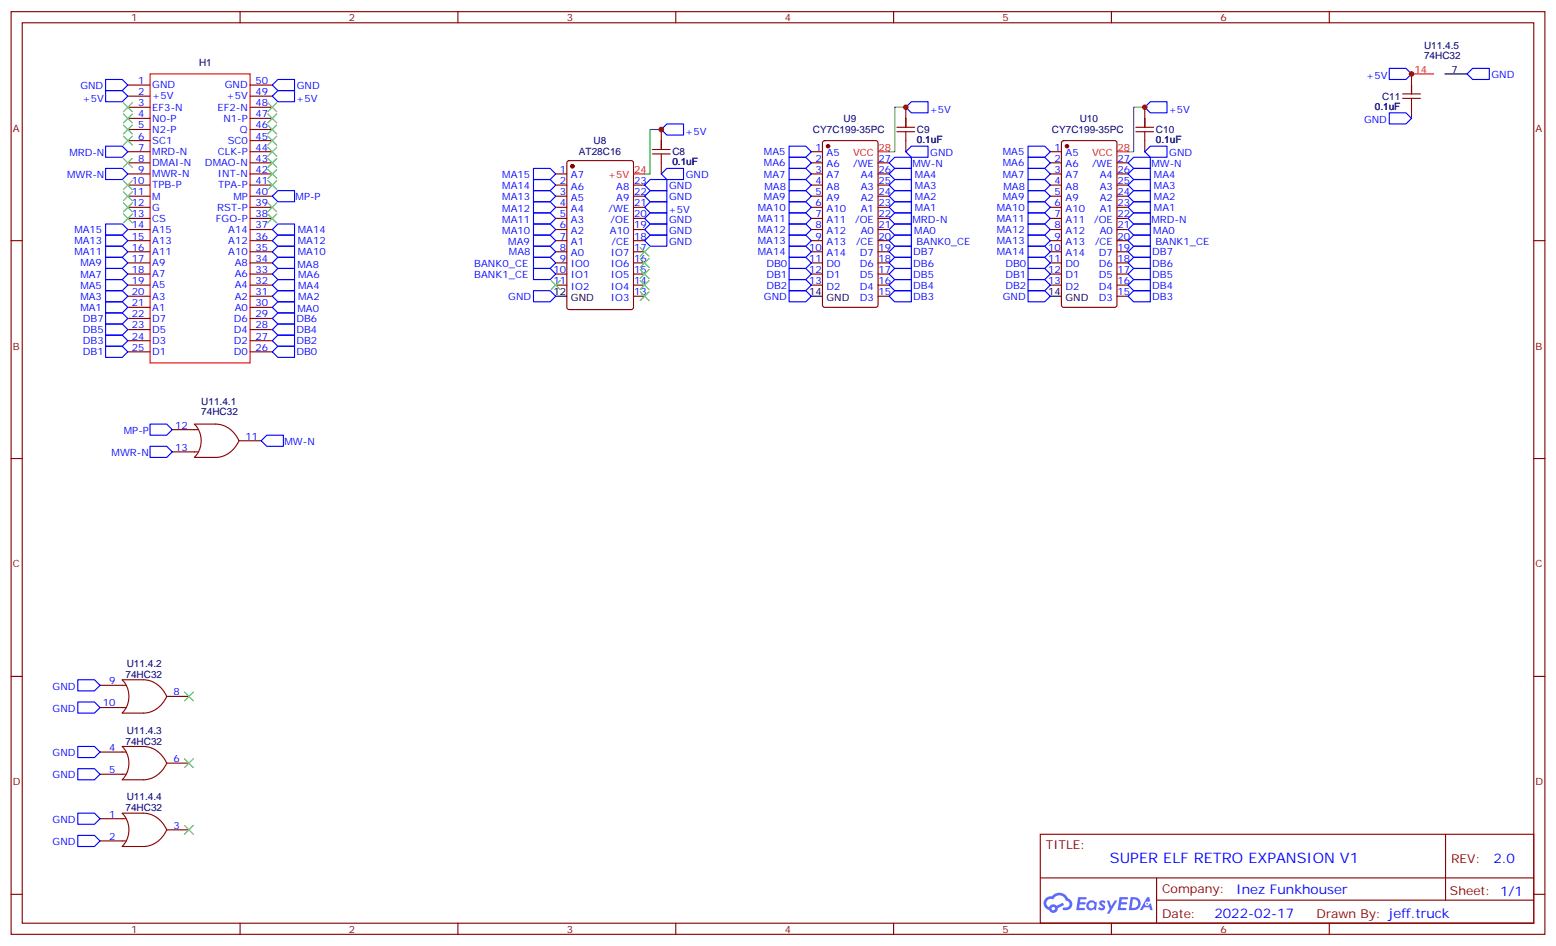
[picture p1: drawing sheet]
<svg xmlns="http://www.w3.org/2000/svg" width="494mm" height="300mm" viewBox="0 0 494 300" stroke-linecap="round" stroke-linejoin="round" font-family="sans-serif">
<g fill="none" stroke="#870000" stroke-width=".35">
<path d="M3.5 3.7h486.9v292.8h-486.9zM7.1 7.2h479.7v285.8h-479.7zM76.2 3.7v3.5M145.3 3.7v3.5M214.5 3.7v3.5M283.6 3.7v3.5M352.8 3.7v3.5M421.9 3.7v3.5M3.5 76.4h3.6M486.8 76.4h3.6M3.5 145.5h3.6M486.8 145.5h3.6"/>
<path d="M3.5 214.7h3.6M486.8 214.7h3.6M330.2 264.8h156.6v28.2h-156.6zM330.2 278.6h156.5M367.1 278.6v14.1M458.8 264.8v20.9M3.5 283.8h3.6M76.2 293v3.5M145.3 293v3.5M214.5 293v3.5M283.6 293v3.5M352.8 293v3.5"/>
<path d="M367.1 285.7h119.6M421.9 293v3.5M486.8 283.8h3.6"/>
</g>
<g fill="#5487ff">
<path d="M349.2 285.9a1.22 1.22 0 0 1 1.7 .3l-.4 .6a.47 .47 0 0 0-.3-.4 .47 .47 0 0 0-.5 .2l.1 .2a1.14 1.14 0 0 1 .8 1.7 1.14 1.14 0 0 1-1.9 0l-.2-.2 .5-.5 .7 .4a.29 .29 0 0 0 .3-.2 .29 .29 0 0 0-.2-.4 1.04 1.04 0 0 1-.6-1.7z"/>
<path d="M342.2 284.7h2.3l.4 .2-.2 .5h-1.8l-.1 .9h1.5l.3 .4-.3 .3h-1.6l-.2 1.1 1.7 .1 .2 .3-.2 .3h-2.6z"/>
<path d="M355.3 284.7l2.7 .2-.1 .5h-1.8l-.2 .9h1.6l.3 .3-.4 .4h-1.6l-.1 1.1 1.7 .1 .2 .3-.2 .3h-2.7z"/>
<path d="M364.1 284.7h.7l.3 1.2-.6 .4a.69 .69 0 0 0-1 .2 .69 .69 0 0 0 .4 1 .69 .69 0 0 0 .9-.6l.5-.3 .6 2.2h-.8l-.3-.8h-1.7l-.5 .8h-.8z"/>
<path d="M351.3 285.8h.8l.6 1.8 1.1-1.8h.9l-2.6 4.2h-.8l.9-1.6z"/>
<path d="M358.9 284.7l-.6 4.1h1.3a2.11 2.11 0 0 0 2.5-2.1 2.11 2.11 0 0 0-2.5-2zM359.6 285.4a1.43 1.43 0 0 1 1.6 1.6 1.43 1.43 0 0 1-2 1.1z"/>
<path d="M345.2 286.3a1.54 1.54 0 0 0-.1 2.2 1.54 1.54 0 0 0 2.1 .1l.7 .2 .3-2.3-.6-.2a1.49 1.49 0 0 0-2.4 0zM345.4 287.3a.95 .95 0 0 1 1.9 0 .95 .95 0 0 1-1.9 0z"/>
<path d="M331.9 285.1a2.18 2.18 0 0 0 1.1 3.7 1.44 1.44 0 0 0 1.6 .9 1.44 1.44 0 0 0 1.2-1.5l2-1-.5-.7-1.9 .9a1.47 1.47 0 0 0-2.4 .5 1.39 1.39 0 0 1-.7-2 1.39 1.39 0 0 1 2-.4 2.12 2.12 0 0 1 2.2-1.3 2.12 2.12 0 0 1 1.9 1.7 1.14 1.14 0 0 1 1 1.4 1.14 1.14 0 0 1-1.6 .7 .43 .43 0 0 0-.5 .4 .43 .43 0 0 0 .4 .4 1.98 1.98 0 0 0 2.5-1.2 1.98 1.98 0 0 0-1.2-2.5 3.1 3.1 0 0 0-5.3-.7l-.9 .1zM333.8 288.4a.55 .55 0 0 1 1.1 0 .55 .55 0 0 1-1.1 0z"/>
<circle cx="364.1" cy="286.8" r=".26"/>
</g>
<path d="M47.6 23.5h31.8v91.7h-31.8zM448 23.5h7.1M201.1 55.2h3.5M278.7 48.2h3.5M354.5 48.2h3.6" fill="none" stroke="#f00" stroke-width=".35"/>
<g fill="none" stroke="#870000" stroke-width=".35">
<path d="M40.6 27h7M40.6 30.5h7M40.6 34h7M40.6 37.6h7M79.4 27h7M79.4 30.5h7M79.4 34h7M79.4 37.6h7M287.5 34v3.6M363.4 34v3.6M448 23.5v3.5M448 34v3.6"/>
<path d="M40.6 41.1h7M40.6 44.6h7M40.6 48.2h7M40.6 51.7h7M40.6 55.2h7M40.6 58.7h7M79.4 41.1h7M79.4 44.6h7M79.4 48.2h7M79.4 51.7h7M79.4 55.2h7M79.4 58.7h7"/>
<path d="M176.4 55.2h3.5M176.4 58.7h3.5M180.2 51.2l.4-.2h19.8l.6 .4 .1 46.1-.5 .7h-20l-.6-.4-.1-46.1zM201.1 58.7h3.5M209.9 41.1v3.5M209.9 51.7v3.5M257.5 48.2h3.6M257.5 51.7h3.6M257.5 55.2h3.6M257.5 58.7h3.6M261.3 44.8l.5-.2h16.2l.6 .5 .1 51.7-.5 .7h-16.4l-.7-.4v-51.8zM278.7 51.7h3.5"/>
<path d="M278.7 55.2h3.5M278.7 58.7h3.5M287.5 44.6v3.6M333.4 48.2h3.5M333.4 51.7h3.5M333.4 55.2h3.5M333.4 58.7h3.5M337.1 44.8l.5-.2h16.2l.7 .5v51.7l-.4 .7h-16.5l-.6-.4-.1-51.8zM354.5 51.7h3.6M354.5 55.2h3.6M354.5 58.7h3.6M363.4 44.6v3.6"/>
<path d="M40.6 62.3h7M40.6 65.8h7M40.6 69.3h7M40.6 72.8h7M40.6 76.4h7M40.6 79.9h7M79.4 62.3h7M79.4 65.8h7M79.4 69.3h7M79.4 72.8h7M79.4 76.4h7M79.4 79.9h7"/>
<path d="M176.4 62.3h3.5M176.4 65.8h3.5M176.4 69.3h3.5M176.4 72.8h3.5M176.4 76.4h3.5M176.4 79.9h3.5M201.1 62.3h3.5M201.1 65.8h3.5M201.1 69.3h3.5M201.1 72.8h3.5M201.1 76.4h3.5M201.1 79.9h3.5"/>
<path d="M257.5 62.3h3.6M257.5 65.8h3.6M257.5 69.3h3.6M257.5 72.8h3.6M257.5 76.4h3.6M257.5 79.9h3.6M278.7 62.3h3.5M278.7 65.8h3.5M278.7 69.3h3.5M278.7 72.8h3.5M278.7 76.4h3.5M278.7 79.9h3.5"/>
<path d="M333.4 62.3h3.5M333.4 65.8h3.5M333.4 69.3h3.5M333.4 72.8h3.5M333.4 76.4h3.5M333.4 79.9h3.5M354.5 62.3h3.6M354.5 65.8h3.6M354.5 69.3h3.6M354.5 72.8h3.6M354.5 76.4h3.6M354.5 79.9h3.6"/>
<path d="M40.6 83.4h7M40.6 87h7M40.6 90.5h7M40.6 94h7M40.6 97.5h7M79.4 83.4h7M79.4 87h7M79.4 90.5h7M79.4 94h7M79.4 97.5h7M176.4 83.4h3.5M176.4 87h3.5"/>
<path d="M176.4 90.5h3.5M201.1 83.4h3.5M201.1 87h3.5M201.1 90.5h3.5M201.1 94h3.5M257.5 83.4h3.6M257.5 87h3.6M257.5 90.5h3.6M278.7 83.4h3.5M278.7 87h3.5M278.7 90.5h3.5M278.7 94h3.5"/>
<path d="M333.4 83.4h3.5M333.4 87h3.5M333.4 90.5h3.5M354.5 83.4h3.6M354.5 87h3.6M354.5 90.5h3.6M354.5 94h3.6M40.6 101.1h7M40.6 104.6h7M40.6 108.1h7M40.6 111.7h7M79.4 101.1h7"/>
<path d="M79.4 104.6h7M79.4 108.1h7M79.4 111.7h7M54.7 136.3h8.1M61.7 134.6h6.7a8.4 8.4 0 0 1 7.5 5.3 8.4 8.4 0 0 1-7.5 5.3l-6.7-.1a7.6 7.6 0 0 0 0-10.5zM75.8 139.9h7.1M54.7 143.4h8.1M31.7 217.5h8.2M31.7 224.5h8.2M31.7 238.7h8.2M38.8 236.9a7.5 7.5 0 0 1 0 10.5M38.8 236.9h6.7a8.4 8.4 0 0 1 7.4 5.3"/>
<path d="M52.9 221h7.1M52.9 221a8.4 8.4 0 0 0-7.4-5.3h-6.7a7.6 7.6 0 0 1 0 10.6M52.9 221a8.4 8.4 0 0 1-7.4 5.3h-6.7M31.7 245.7h8.2M31.7 259.8h8.2M38.8 258.1h6.7a8.4 8.4 0 0 1 7.4 5.2 8.4 8.4 0 0 1-7.4 5.3h-6.7a7.6 7.6 0 0 0 0-10.5zM52.9 242.2h7.1M52.9 242.2a8.4 8.4 0 0 1-7.4 5.3h-6.7M31.7 266.9h8.2M52.9 263.3h7.1"/>
</g>
<g fill="none" stroke="#00f" stroke-width=".35">
<path d="M33.5 28.8h5.3l1.8 1.7-1.8 1.8h-5.3zM33.5 25.2h5.3l1.8 1.8-1.8 1.8h-5.3zM86.4 27l1.8-1.8h5.3v3.6h-5.3zM88.2 28.8h5.3v3.5h-5.3l-1.8-1.8zM211.7 39.3h5.3v3.6h-5.3l-1.8-1.8zM289.3 32.3h5.3v3.5h-5.3l-1.8-1.8zM365.1 32.3h5.3v3.5h-5.3l-1.7-1.8zM441 21.7h5.3l1.7 1.8-1.7 1.7h-5.3zM441 35.8h5.3l1.7 1.8-1.7 1.7h-5.3zM465.7 23.5l1.7-1.8h5.3v3.5h-5.3zM33.5 46.4h5.3l1.8 1.8-1.8 1.7h-5.3zM33.5 53.4h5.3l1.8 1.8-1.8 1.8h-5.3z"/>
<path d="M169.3 57h5.3l1.8 1.7-1.8 1.8h-5.3zM169.3 53.4h5.3l1.8 1.8-1.8 1.8h-5.3zM204.6 58.7l1.8-1.7h5.3v3.5h-5.3zM209.9 55.2l1.8-1.8h5.3v3.6h-5.3zM250.5 46.4h5.3l1.7 1.8-1.7 1.7h-5.3zM250.5 49.9h5.3l1.7 1.8-1.7 1.7h-5.3zM250.5 53.4h5.3l1.7 1.8-1.7 1.8h-5.3zM250.5 57h5.3l1.7 1.7-1.7 1.8h-5.3zM282.2 58.7l1.8-1.7h5.3v3.5h-5.3zM284 53.4h5.3v3.6h-5.3l-1.8-1.8zM284 49.9h5.3v3.5h-5.3l-1.8-1.7zM287.5 48.2l1.8-1.8h5.3v3.5h-5.3z"/>
<path d="M326.3 46.4h5.3l1.8 1.8-1.8 1.7h-5.3zM326.3 49.9h5.3l1.8 1.8-1.8 1.7h-5.3zM326.3 53.4h5.3l1.8 1.8-1.8 1.8h-5.3zM326.3 57h5.3l1.8 1.7-1.8 1.8h-5.3zM358.1 55.2l1.7-1.8h5.3v3.6h-5.3zM358.1 51.7l1.7-1.8h5.3v3.5h-5.3zM359.8 57h5.3v3.5h-5.3l-1.7-1.8zM365.1 46.4h5.3v3.5h-5.3l-1.7-1.7zM33.5 78.1h5.3l1.8 1.8-1.8 1.8h-5.3zM33.5 74.6h5.3l1.8 1.8-1.8 1.7h-5.3zM33.5 71.1h5.3l1.8 1.7-1.8 1.8h-5.3zM86.4 62.3l1.8-1.8h5.3v3.5h-5.3z"/>
<path d="M88.2 78.1h5.3v3.6h-5.3l-1.8-1.8zM88.2 74.6h5.3v3.5h-5.3l-1.8-1.7zM88.2 71.1h5.3v3.5h-5.3l-1.8-1.8zM169.3 60.5h5.3l1.8 1.8-1.8 1.7h-5.3zM169.3 64h5.3l1.8 1.8-1.8 1.8h-5.3zM169.3 67.6h5.3l1.8 1.7-1.8 1.8h-5.3zM169.3 71.1h5.3l1.8 1.7-1.8 1.8h-5.3zM169.3 74.6h5.3l1.8 1.8-1.8 1.7h-5.3zM169.3 78.1h5.3l1.8 1.8-1.8 1.8h-5.3zM204.6 62.3l1.8-1.8h5.3v3.5h-5.3zM204.6 69.3l1.8-1.7h5.3v3.5h-5.3zM204.6 76.4l1.8-1.8h5.3v3.5h-5.3z"/>
<path d="M204.6 72.8l1.8-1.7h5.3v3.5h-5.3zM206.4 64h5.3v3.6h-5.3l-1.8-1.8zM250.5 60.5h5.3l1.7 1.8-1.7 1.7h-5.3zM250.5 64h5.3l1.7 1.8-1.7 1.8h-5.3zM250.5 67.6h5.3l1.7 1.7-1.7 1.8h-5.3zM250.5 71.1h5.3l1.7 1.7-1.7 1.8h-5.3zM250.5 74.6h5.3l1.7 1.8-1.7 1.7h-5.3zM250.5 78.1h5.3l1.7 1.8-1.7 1.8h-5.3zM282.2 72.8l1.8-1.7h5.3v3.5h-5.3zM282.2 65.8l1.8-1.8h5.3v3.6h-5.3zM282.2 79.9l1.8-1.8h5.3v3.6h-5.3zM284 67.6h5.3v3.5h-5.3l-1.8-1.8z"/>
<path d="M284 74.6h5.3v3.5h-5.3l-1.8-1.7zM284 60.5h5.3v3.5h-5.3l-1.8-1.7zM326.3 60.5h5.3l1.8 1.8-1.8 1.7h-5.3zM326.3 64h5.3l1.8 1.8-1.8 1.8h-5.3zM326.3 67.6h5.3l1.8 1.7-1.8 1.8h-5.3zM326.3 71.1h5.3l1.8 1.7-1.8 1.8h-5.3zM326.3 74.6h5.3l1.8 1.8-1.8 1.7h-5.3zM326.3 78.1h5.3l1.8 1.8-1.8 1.8h-5.3zM358.1 69.3l1.7-1.7h5.3v3.5h-5.3zM358.1 76.4l1.7-1.8h5.3v3.5h-5.3zM358.1 62.3l1.7-1.8h5.3v3.5h-5.3zM358.1 79.9l1.7-1.8h5.3v3.6h-5.3z"/>
<path d="M359.8 64h5.3v3.6h-5.3l-1.7-1.8zM359.8 71.1h5.3v3.5h-5.3l-1.7-1.8zM33.5 95.8h5.3l1.8 1.7-1.8 1.8h-5.3zM33.5 92.3h5.3l1.8 1.7-1.8 1.8h-5.3zM33.5 88.7h5.3l1.8 1.8-1.8 1.8h-5.3zM33.5 85.2h5.3l1.8 1.8-1.8 1.7h-5.3zM33.5 81.7h5.3l1.8 1.7-1.8 1.8h-5.3zM33.5 99.3h5.3l1.8 1.8-1.8 1.7h-5.3zM86.4 97.5l1.8-1.7h5.3v3.5h-5.3zM86.4 94l1.8-1.7h5.3v3.5h-5.3zM86.4 90.5l1.8-1.8h5.3v3.6h-5.3zM88.2 85.2h5.3v3.5h-5.3l-1.8-1.7z"/>
<path d="M88.2 81.7h5.3v3.5h-5.3l-1.8-1.8zM169.3 92.3h5.3l1.8 1.7-1.8 1.8h-5.3zM169.3 81.7h5.3l1.8 1.7-1.8 1.8h-5.3zM169.3 85.2h5.3l1.8 1.8-1.8 1.7h-5.3zM250.5 81.7h5.3l1.7 1.7-1.7 1.8h-5.3zM250.5 88.7h5.3l1.7 1.8-1.7 1.8h-5.3zM250.5 85.2h5.3l1.7 1.8-1.7 1.7h-5.3zM250.5 92.3h5.3l1.7 1.7-1.7 1.8h-5.3zM282.2 90.5l1.8-1.8h5.3v3.6h-5.3zM282.2 83.4l1.8-1.7h5.3v3.5h-5.3zM282.2 87l1.8-1.8h5.3v3.5h-5.3zM282.2 94l1.8-1.7h5.3v3.5h-5.3z"/>
<path d="M326.3 81.7h5.3l1.8 1.7-1.8 1.8h-5.3zM326.3 85.2h5.3l1.8 1.8-1.8 1.7h-5.3zM326.3 88.7h5.3l1.8 1.8-1.8 1.8h-5.3zM326.3 92.3h5.3l1.8 1.7-1.8 1.8h-5.3zM358.1 83.4l1.7-1.7h5.3v3.5h-5.3zM358.1 87l1.7-1.8h5.3v3.5h-5.3zM358.1 90.5l1.7-1.8h5.3v3.6h-5.3zM358.1 94l1.7-1.7h5.3v3.5h-5.3zM33.5 102.8h5.3l1.8 1.8-1.8 1.8h-5.3zM33.5 106.4h5.3l1.8 1.7-1.8 1.8h-5.3zM33.5 109.9h5.3l1.8 1.8-1.8 1.7h-5.3zM86.4 101.1l1.8-1.8h5.3v3.5h-5.3z"/>
<path d="M86.4 104.6l1.8-1.8h5.3v3.6h-5.3zM86.4 108.1l1.8-1.7h5.3v3.5h-5.3zM86.4 111.7l1.8-1.8h5.3v3.5h-5.3zM47.6 134.6h5.3l1.8 1.7-1.8 1.8h-5.3zM84.7 138.1h5.3v3.5h-5.3l-1.8-1.7zM47.6 141.6h5.3l1.8 1.8-1.8 1.8h-5.3zM24.7 215.7h5.3l1.7 1.8-1.7 1.8h-5.3zM24.7 222.8h5.3l1.7 1.7-1.7 1.8h-5.3zM24.7 236.9h5.3l1.7 1.8-1.7 1.7h-5.3zM24.7 243.9h5.3l1.7 1.8-1.7 1.8h-5.3zM24.7 258.1h5.3l1.7 1.7-1.7 1.8h-5.3zM24.7 265.1h5.3l1.7 1.8-1.7 1.7h-5.3z"/>
</g>
<g fill="none" stroke="#3c3" stroke-width=".35">
<path d="M39.2 32.6l2.8 2.9M39.2 36.2l2.8 2.8M39.2 39.7l2.8 2.8M42 32.6l-2.8 2.9M42 36.2l-2.8 2.8M42 39.7l-2.8 2.8M85 39.7l2.8 2.8M85 32.6l2.8 2.9M85 36.2l2.8 2.8M87.8 39.7l-2.8 2.8M87.8 32.6l-2.8 2.9M87.8 36.2l-2.8 2.8"/>
<path d="M39.2 43.2l2.8 2.8M39.2 50.3l2.8 2.8M39.2 57.3l2.8 2.8M42 43.2l-2.8 2.8M42 50.3l-2.8 2.8M42 57.3l-2.8 2.8M85 43.2l2.8 2.8M85 50.3l2.8 2.8M85 53.8l2.8 2.8M85 57.3l2.8 2.8M85 46.7l2.8 2.9M87.8 43.2l-2.8 2.8"/>
<path d="M87.8 50.3l-2.8 2.8M87.8 53.8l-2.8 2.8M87.8 57.3l-2.8 2.8M87.8 46.7l-2.8 2.9M39.2 60.9l2.8 2.8M39.2 64.4l2.8 2.8M39.2 67.9l2.8 2.8M42 60.9l-2.8 2.8M42 64.4l-2.8 2.8M42 67.9l-2.8 2.8M85 64.4l2.8 2.8M85 67.9l2.8 2.8"/>
<path d="M87.8 64.4l-2.8 2.8M87.8 67.9l-2.8 2.8M203.2 78.5l2.8 2.8M206 78.5l-2.8 2.8M175 89.1l2.8 2.8M177.8 89.1l-2.8 2.8M203.2 82l2.8 2.8M203.2 85.5l2.8 2.9M203.2 89.1l2.8 2.8M203.2 92.6l2.8 2.8M206 82l-2.8 2.8M206 85.5l-2.8 2.9"/>
<path d="M206 89.1l-2.8 2.8M206 92.6l-2.8 2.8M58.6 219.6l2.8 2.8M61.4 219.6l-2.8 2.8M58.6 240.8l2.8 2.8M61.4 240.8l-2.8 2.8M58.6 261.9l2.8 2.9M61.4 261.9l-2.8 2.9"/>
</g>
<g fill="#870000" stroke="#870000" stroke-width=".35">
<circle cx="338.7" cy="46.4" r=".53"/>
<circle cx="262.8" cy="46.4" r=".53"/>
<circle cx="181.7" cy="52.7" r=".53"/>
</g>
<path d="M287.5 37.6v2.8M363.4 37.6v2.8M448 27v2.8M458.6 23.5h7.1M209.9 44.6v2.8M176.4 94h3.5M257.5 94h3.6M333.4 94h3.5" fill="none" stroke="#000" stroke-width=".35"/>
<g fill="none" stroke="#a10000" stroke-width=".35">
<path d="M287.5 37.6v2.8M363.4 37.6v2.8M445.2 31.2h5.6M445.2 29.8h5.6M448 27v2.8M448 31.2v2.8M207.1 48.9h5.6M207.1 47.4h5.6M209.9 44.6v2.8M209.9 48.9v2.8M284.7 41.8h5.6M284.7 40.4h5.6"/>
<path d="M287.5 41.8v2.8M360.5 41.8h5.7M360.5 40.4h5.7M363.4 41.8v2.8"/>
</g>
<path d="M287.5 34h-3.5v14.2h-1.8M363.4 34h-3.6v14.2h-1.7M209.9 41.1h-3.5v14.1h-1.8" fill="none" stroke="#008700" stroke-width=".35"/>
<g fill="#c00">
<circle cx="287.5" cy="34" r=".88"/>
<circle cx="363.4" cy="34" r=".88"/>
<circle cx="209.9" cy="41.1" r=".88"/>
<circle cx="448" cy="23.5" r=".88"/>
</g>
<text font-size="4.6" fill="#00f" x="352.3" y="273.8">SUPER ELF RETRO EXPANSION V1</text>
<g font-size="4.2" fill="#00f">
<text x="474" y="274">2.0</text>
<text x="392.4" y="283.6">Inez Funkhouser</text>
<text x="385.5" y="291.4">2022-02-17</text>
</g>
<g font-size="3.9" fill="#800">
<text x="332" y="269.3">TITLE:</text>
<text x="460.6" y="274">REV:</text>
<text x="368.9" y="283.5">Company:</text>
<text x="460.2" y="284.2">Sheet: 1/1</text>
<text x="368.9" y="291.2">Date:</text>
<text x="417.9" y="291.3">Drawn By: jeff.truck</text>
</g>
<g font-size="3.2" fill="#800">
<text x="41.6" y="6.7">1</text>
<text x="110.8" y="6.7">2</text>
<text x="179.9" y="6.7">3</text>
<text x="249.1" y="6.7">4</text>
<text x="318.2" y="6.7">5</text>
<text x="387.3" y="6.7">6</text>
<text x="4.1" y="41.8">A</text>
<text x="487.4" y="41.8">A</text>
<text x="4.1" y="110.9">B</text>
<text x="487.4" y="110.9">B</text>
<text x="4.1" y="180.1">C</text>
<text x="487.4" y="180.1">C</text>
<text x="4.1" y="249.2">D</text>
<text x="487.4" y="249.2">D</text>
<text x="41.6" y="296">1</text>
<text x="110.8" y="296">2</text>
<text x="179.9" y="296">3</text>
<text x="249.1" y="296">4</text>
<text x="318.2" y="296">5</text>
<text x="387.3" y="296">6</text>
</g>
<g font-size="3.2" fill="#000080">
<text x="452" y="15.7">U11.4.5</text>
<text x="63.2" y="21.1">H1</text>
<text x="452" y="18.9">74HC32</text>
<text x="436.4" y="34.8">0.1uF</text>
<text x="438.7" y="31.7">C11</text>
<text x="267.8" y="38.7">U9</text>
<text x="342.7" y="38.7">U10</text>
<text x="188.4" y="45.8">U8</text>
<text x="258" y="42.2">CY7C199-35PC</text>
<text x="291" y="45.4">0.1uF</text>
<text x="291" y="42.2">C9</text>
<text x="333.9" y="42.2">CY7C199-35PC</text>
<text x="366.9" y="45.4">0.1uF</text>
<text x="366.9" y="42.2">C10</text>
<text x="183.8" y="49.3">AT28C16</text>
<text x="213.4" y="52.5">0.1uF</text>
<text x="213.4" y="49.3">C8</text>
<text x="63.9" y="131.7">74HC32</text>
<text x="63.9" y="128.5">U11.4.1</text>
<text x="39.8" y="215.1">74HC32</text>
<text x="40.2" y="211.6">U11.4.2</text>
<text x="40.2" y="232.8">U11.4.3</text>
<text x="39.8" y="236.3">74HC32</text>
<text x="39.8" y="257.5">74HC32</text>
<text x="40.2" y="253.9">U11.4.4</text>
</g>
<g font-size="3.2" fill="#f00">
<text x="448.9" y="23.1">14</text>
<text x="278.9" y="47.8">28</text>
<text x="354.7" y="47.8">28</text>
<text x="270.8" y="49.6">VCC</text>
<text x="346.6" y="49.6">VCC</text>
<text x="193" y="56.6">+5V</text>
<text x="201.3" y="54.9">24</text>
</g>
<g font-size="3.2">
<text x="460.7" y="23.1">7</text>
<text x="175.7" y="93.7">12</text>
<text x="181.2" y="95.4">GND</text>
<text x="256.8" y="93.7">14</text>
<text x="262.4" y="95.4">GND</text>
<text x="332.7" y="93.7">14</text>
<text x="338.2" y="95.4">GND</text>
</g>
<g font-size="3.2" fill="#00f">
<text x="25.5" y="28.3">GND</text>
<text x="43.8" y="26.6">1</text>
<text x="48.3" y="28">GND</text>
<text x="71.4" y="28">GND</text>
<text x="81.1" y="26.6">50</text>
<text x="94.2" y="28.3">GND</text>
<text x="433.7" y="25.2">+5V</text>
<text x="473.4" y="24.8">GND</text>
<text x="26.2" y="32.3">+5V</text>
<text x="43.8" y="30.2">2</text>
<text x="43.8" y="33.7">3</text>
<text x="48.3" y="31.6">+5V</text>
<text x="48.3" y="35.1">EF3-N</text>
<text x="69" y="35.1">EF2-N</text>
<text x="71.9" y="31.6">+5V</text>
<text x="81.1" y="33.7">48</text>
<text x="81.1" y="30.2">49</text>
<text x="94" y="32.3">+5V</text>
<text x="295.1" y="35.8">+5V</text>
<text x="370.9" y="35.8">+5V</text>
<text x="43.8" y="37.2">4</text>
<text x="43.8" y="40.7">5</text>
<text x="48.3" y="38.6">N0-P</text>
<text x="70.9" y="38.6">N1-P</text>
<text x="81.1" y="40.7">46</text>
<text x="81.1" y="37.2">47</text>
<text x="433" y="38.9">GND</text>
<text x="43.8" y="44.3">6</text>
<text x="43.8" y="47.8">7</text>
<text x="48.3" y="42.2">N2-P</text>
<text x="48.3" y="45.7">SC1</text>
<text x="72.3" y="45.7">SC0</text>
<text x="76.2" y="42.2">Q</text>
<text x="81.1" y="47.8">44</text>
<text x="81.1" y="44.3">45</text>
<text x="217.5" y="42.9">+5V</text>
<text x="258.9" y="47.8">1</text>
<text x="334.7" y="47.8">1</text>
<text x="22" y="49.5">MRD-N</text>
<text x="43.8" y="51.3">8</text>
<text x="48.3" y="49.2">MRD-N</text>
<text x="48.3" y="52.7">DMAI-N</text>
<text x="65.1" y="52.7">DMAO-N</text>
<text x="69.1" y="49.2">CLK-P</text>
<text x="81.1" y="51.3">43</text>
<text x="242.5" y="49.3">MA5</text>
<text x="242.5" y="52.8">MA6</text>
<text x="258.9" y="51.3">2</text>
<text x="262.4" y="49.6">A5</text>
<text x="262.4" y="53.1">A6</text>
<text x="270.8" y="53.1">/WE</text>
<text x="278.9" y="51.3">27</text>
<text x="289.6" y="53">MW-N</text>
<text x="295.3" y="49.5">GND</text>
<text x="318.3" y="49.3">MA5</text>
<text x="318.3" y="52.8">MA6</text>
<text x="334.7" y="51.3">2</text>
<text x="338.2" y="49.6">A5</text>
<text x="338.2" y="53.1">A6</text>
<text x="346.7" y="53.1">/WE</text>
<text x="354.7" y="51.3">27</text>
<text x="365.5" y="53">MW-N</text>
<text x="371.1" y="49.5">GND</text>
<text x="21.3" y="56.5">MWR-N</text>
<text x="41.8" y="58.4">10</text>
<text x="43.8" y="54.9">9</text>
<text x="48.3" y="56.3">MWR-N</text>
<text x="48.3" y="59.8">TPB-P</text>
<text x="69.2" y="56.3">INT-N</text>
<text x="69.3" y="59.8">TPA-P</text>
<text x="81.1" y="58.4">41</text>
<text x="81.1" y="54.9">42</text>
<text x="159.4" y="56.6">MA15</text>
<text x="177.7" y="54.9">1</text>
<text x="177.7" y="58.4">2</text>
<text x="181.2" y="56.6">A7</text>
<text x="201.3" y="58.4">23</text>
<text x="217.7" y="56.6">GND</text>
<text x="242.5" y="56.3">MA7</text>
<text x="258.9" y="54.9">3</text>
<text x="258.9" y="58.4">4</text>
<text x="262.4" y="56.6">A7</text>
<text x="273.2" y="56.6">A4</text>
<text x="278.9" y="58.4">25</text>
<text x="278.9" y="54.9">26</text>
<text x="290.4" y="59.9">MA3</text>
<text x="290.4" y="56.3">MA4</text>
<text x="318.3" y="56.3">MA7</text>
<text x="334.7" y="54.9">3</text>
<text x="334.7" y="58.4">4</text>
<text x="338.2" y="56.6">A7</text>
<text x="349.1" y="56.6">A4</text>
<text x="354.7" y="58.4">25</text>
<text x="354.7" y="54.9">26</text>
<text x="366.3" y="56.3">MA4</text>
<text x="366.3" y="59.9">MA3</text>
<text x="41.8" y="61.9">11</text>
<text x="41.8" y="65.4">12</text>
<text x="48.3" y="63.3">M</text>
<text x="74.1" y="63.3">MP</text>
<text x="81.1" y="65.4">39</text>
<text x="81.1" y="61.9">40</text>
<text x="93.8" y="63.6">MP-P</text>
<text x="159.4" y="60.1">MA14</text>
<text x="159.4" y="63.6">MA13</text>
<text x="177.7" y="61.9">3</text>
<text x="177.7" y="65.4">4</text>
<text x="181.2" y="60.1">A6</text>
<text x="181.2" y="63.7">A5</text>
<text x="195.6" y="63.7">A9</text>
<text x="195.6" y="60.1">A8</text>
<text x="201.3" y="65.4">21</text>
<text x="201.3" y="61.9">22</text>
<text x="212.4" y="60.1">GND</text>
<text x="212.4" y="63.6">GND</text>
<text x="242.5" y="63.4">MA9</text>
<text x="242.7" y="60.2">MA8</text>
<text x="258.9" y="61.9">5</text>
<text x="258.9" y="65.4">6</text>
<text x="262.4" y="60.1">A8</text>
<text x="262.4" y="63.7">A9</text>
<text x="273.2" y="63.7">A2</text>
<text x="273.2" y="60.1">A3</text>
<text x="278.9" y="65.4">23</text>
<text x="278.9" y="61.9">24</text>
<text x="290.4" y="63.4">MA2</text>
<text x="318.3" y="63.4">MA9</text>
<text x="318.5" y="60.2">MA8</text>
<text x="334.7" y="61.9">5</text>
<text x="334.7" y="65.4">6</text>
<text x="338.2" y="60.1">A8</text>
<text x="338.2" y="63.7">A9</text>
<text x="349.1" y="63.7">A2</text>
<text x="349.1" y="60.1">A3</text>
<text x="354.7" y="65.4">23</text>
<text x="354.7" y="61.9">24</text>
<text x="366.3" y="63.4">MA2</text>
<text x="41.8" y="69">13</text>
<text x="48.3" y="66.9">G</text>
<text x="48.3" y="70.4">CS</text>
<text x="68.5" y="70.4">FGO-P</text>
<text x="69" y="66.9">RST-P</text>
<text x="81.1" y="69">38</text>
<text x="159.4" y="67.1">MA12</text>
<text x="159.4" y="70.7">MA11</text>
<text x="177.7" y="69">5</text>
<text x="181.2" y="67.2">A4</text>
<text x="181.2" y="70.7">A3</text>
<text x="193.2" y="67.2">/WE</text>
<text x="193.8" y="70.7">/OE</text>
<text x="201.3" y="69">20</text>
<text x="212.2" y="67.6">+5V</text>
<text x="212.4" y="70.7">GND</text>
<text x="240.6" y="66.9">MA10</text>
<text x="240.6" y="70.4">MA11</text>
<text x="258.9" y="69">7</text>
<text x="262.4" y="67.2">A10</text>
<text x="262.4" y="70.7">A11</text>
<text x="271.4" y="70.7">/OE</text>
<text x="273.2" y="67.2">A1</text>
<text x="278.9" y="69">22</text>
<text x="289.6" y="70.6">MRD-N</text>
<text x="290.4" y="66.9">MA1</text>
<text x="316.4" y="66.9">MA10</text>
<text x="316.4" y="70.4">MA11</text>
<text x="334.7" y="69">7</text>
<text x="338.2" y="67.2">A10</text>
<text x="338.2" y="70.7">A11</text>
<text x="347.3" y="70.7">/OE</text>
<text x="349.1" y="67.2">A1</text>
<text x="354.7" y="69">22</text>
<text x="365.5" y="70.6">MRD-N</text>
<text x="366.3" y="66.9">MA1</text>
<text x="23.6" y="77.5">MA13</text>
<text x="23.6" y="74">MA15</text>
<text x="41.8" y="72.5">14</text>
<text x="41.8" y="76">15</text>
<text x="48.3" y="73.9">A15</text>
<text x="48.3" y="77.4">A13</text>
<text x="72.5" y="77.4">A12</text>
<text x="72.5" y="73.9">A14</text>
<text x="81.1" y="76">36</text>
<text x="81.1" y="72.5">37</text>
<text x="94.5" y="77.5">MA12</text>
<text x="94.5" y="74">MA14</text>
<text x="159.4" y="74.2">MA10</text>
<text x="161.3" y="77.7">MA9</text>
<text x="177.7" y="72.5">6</text>
<text x="177.7" y="76">7</text>
<text x="181.2" y="74.3">A2</text>
<text x="181.2" y="77.8">A1</text>
<text x="193.6" y="74.3">A10</text>
<text x="194.1" y="77.8">/CE</text>
<text x="201.3" y="76">18</text>
<text x="201.3" y="72.5">19</text>
<text x="212.4" y="77.7">GND</text>
<text x="212.4" y="74.2">GND</text>
<text x="240.6" y="74">MA12</text>
<text x="240.6" y="77.5">MA13</text>
<text x="258.9" y="72.5">8</text>
<text x="258.9" y="76">9</text>
<text x="262.4" y="74.3">A12</text>
<text x="262.4" y="77.8">A13</text>
<text x="271.7" y="77.8">/CE</text>
<text x="273.2" y="74.3">A0</text>
<text x="278.9" y="76">20</text>
<text x="278.9" y="72.5">21</text>
<text x="290.2" y="74.3">MA0</text>
<text x="290.9" y="77.7">BANK0_CE</text>
<text x="316.4" y="74">MA12</text>
<text x="316.4" y="77.5">MA13</text>
<text x="334.7" y="72.5">8</text>
<text x="334.7" y="76">9</text>
<text x="338.2" y="74.3">A12</text>
<text x="338.2" y="77.8">A13</text>
<text x="347.6" y="77.8">/CE</text>
<text x="349.1" y="74.3">A0</text>
<text x="354.7" y="76">20</text>
<text x="354.7" y="72.5">21</text>
<text x="366.1" y="74.3">MA0</text>
<text x="366.7" y="77.7">BANK1_CE</text>
<text x="23.6" y="81">MA11</text>
<text x="41.8" y="79.6">16</text>
<text x="41.8" y="83.1">17</text>
<text x="48.3" y="81">A11</text>
<text x="72.5" y="81">A10</text>
<text x="81.1" y="83.1">34</text>
<text x="81.1" y="79.6">35</text>
<text x="94.5" y="81">MA10</text>
<text x="161.5" y="80.9">MA8</text>
<text x="177.7" y="79.6">8</text>
<text x="177.7" y="83.1">9</text>
<text x="181.2" y="81.3">A0</text>
<text x="193.9" y="81.3">IO7</text>
<text x="201.3" y="83.1">16</text>
<text x="201.3" y="79.6">17</text>
<text x="240.6" y="81">MA14</text>
<text x="256.8" y="79.6">10</text>
<text x="256.8" y="83.1">11</text>
<text x="262.4" y="81.3">A14</text>
<text x="272.9" y="81.3">D7</text>
<text x="278.9" y="83.1">18</text>
<text x="278.9" y="79.6">19</text>
<text x="289.9" y="81.1">DB7</text>
<text x="316.4" y="81">MA14</text>
<text x="332.7" y="79.6">10</text>
<text x="332.7" y="83.1">11</text>
<text x="338.2" y="81.3">A14</text>
<text x="348.8" y="81.3">D7</text>
<text x="354.7" y="83.1">18</text>
<text x="354.7" y="79.6">19</text>
<text x="365.7" y="81.1">DB7</text>
<text x="25.5" y="88.1">MA7</text>
<text x="25.5" y="84.6">MA9</text>
<text x="41.8" y="86.6">18</text>
<text x="48.3" y="84.5">A9</text>
<text x="48.3" y="88">A7</text>
<text x="74.5" y="88">A6</text>
<text x="74.5" y="84.5">A8</text>
<text x="81.1" y="86.6">33</text>
<text x="94.4" y="84.9">MA8</text>
<text x="94.6" y="88.1">MA6</text>
<text x="150.6" y="84.7">BANK0_CE</text>
<text x="150.6" y="88.3">BANK1_CE</text>
<text x="175.7" y="86.6">10</text>
<text x="181.2" y="84.8">IO0</text>
<text x="181.2" y="88.4">IO1</text>
<text x="193.9" y="88.4">IO5</text>
<text x="193.9" y="84.8">IO6</text>
<text x="201.3" y="86.6">15</text>
<text x="243.3" y="84.6">DB0</text>
<text x="243.3" y="88.1">DB1</text>
<text x="256.8" y="86.6">12</text>
<text x="262.4" y="84.8">D0</text>
<text x="262.4" y="88.4">D1</text>
<text x="272.9" y="88.4">D5</text>
<text x="272.9" y="84.8">D6</text>
<text x="278.9" y="86.6">17</text>
<text x="289.9" y="84.6">DB6</text>
<text x="289.9" y="88.1">DB5</text>
<text x="319.1" y="84.6">DB0</text>
<text x="319.1" y="88.1">DB1</text>
<text x="332.7" y="86.6">12</text>
<text x="338.2" y="84.8">D0</text>
<text x="338.2" y="88.4">D1</text>
<text x="348.8" y="88.4">D5</text>
<text x="348.8" y="84.8">D6</text>
<text x="354.7" y="86.6">17</text>
<text x="365.7" y="84.6">DB6</text>
<text x="365.7" y="88.1">DB5</text>
<text x="25.5" y="95.1">MA3</text>
<text x="25.5" y="91.6">MA5</text>
<text x="41.8" y="90.1">19</text>
<text x="41.8" y="93.7">20</text>
<text x="48.3" y="91.5">A5</text>
<text x="48.3" y="95.1">A3</text>
<text x="74.5" y="95.1">A2</text>
<text x="74.5" y="91.5">A4</text>
<text x="81.1" y="93.7">31</text>
<text x="81.1" y="90.1">32</text>
<text x="94.6" y="95.1">MA2</text>
<text x="94.6" y="91.6">MA4</text>
<text x="161.3" y="95.4">GND</text>
<text x="175.7" y="90.1">11</text>
<text x="181.2" y="91.9">IO2</text>
<text x="193.9" y="95.4">IO3</text>
<text x="193.9" y="91.9">IO4</text>
<text x="201.3" y="93.7">13</text>
<text x="201.3" y="90.1">14</text>
<text x="242.5" y="95.4">GND</text>
<text x="243.3" y="91.6">DB2</text>
<text x="256.8" y="90.1">13</text>
<text x="262.4" y="91.9">D2</text>
<text x="272.9" y="95.4">D3</text>
<text x="272.9" y="91.9">D4</text>
<text x="278.9" y="93.7">15</text>
<text x="278.9" y="90.1">16</text>
<text x="289.9" y="91.6">DB4</text>
<text x="289.9" y="95.2">DB3</text>
<text x="318.3" y="95.4">GND</text>
<text x="319.1" y="91.6">DB2</text>
<text x="332.7" y="90.1">13</text>
<text x="338.2" y="91.9">D2</text>
<text x="348.8" y="95.4">D3</text>
<text x="348.8" y="91.9">D4</text>
<text x="354.7" y="93.7">15</text>
<text x="354.7" y="90.1">16</text>
<text x="365.7" y="91.6">DB4</text>
<text x="365.7" y="95.2">DB3</text>
<text x="25.5" y="98.7">MA1</text>
<text x="41.8" y="97.2">21</text>
<text x="41.8" y="100.7">22</text>
<text x="48.3" y="98.6">A1</text>
<text x="74.5" y="98.6">A0</text>
<text x="81.1" y="100.7">29</text>
<text x="81.1" y="97.2">30</text>
<text x="94.4" y="99">MA0</text>
<text x="26.3" y="102.2">DB7</text>
<text x="26.3" y="105.8">DB5</text>
<text x="41.8" y="104.2">23</text>
<text x="41.8" y="107.8">24</text>
<text x="48.3" y="102.1">D7</text>
<text x="48.3" y="105.7">D5</text>
<text x="74.2" y="105.7">D4</text>
<text x="74.2" y="102.1">D6</text>
<text x="81.1" y="107.8">27</text>
<text x="81.1" y="104.2">28</text>
<text x="94.1" y="102.2">DB6</text>
<text x="94.1" y="105.8">DB4</text>
<text x="26.3" y="109.3">DB3</text>
<text x="26.3" y="112.8">DB1</text>
<text x="41.8" y="111.3">25</text>
<text x="48.3" y="109.2">D3</text>
<text x="48.3" y="112.7">D1</text>
<text x="74.2" y="112.7">D0</text>
<text x="74.2" y="109.2">D2</text>
<text x="81.1" y="111.3">26</text>
<text x="94.1" y="109.3">DB2</text>
<text x="94.1" y="112.8">DB0</text>
<text x="39.3" y="137.7">MP-P</text>
<text x="55.6" y="136">12</text>
<text x="55.6" y="143.1">13</text>
<text x="78" y="139.5">11</text>
<text x="90.3" y="141.2">MW-N</text>
<text x="35.4" y="144.7">MWR-N</text>
<text x="16.7" y="218.8">GND</text>
<text x="34.7" y="217.1">9</text>
<text x="55" y="220.7">8</text>
<text x="16.7" y="225.9">GND</text>
<text x="32.7" y="224.2">10</text>
<text x="16.7" y="240">GND</text>
<text x="34.7" y="238.3">4</text>
<text x="34.7" y="245.4">5</text>
<text x="55" y="241.8">6</text>
<text x="16.7" y="247.1">GND</text>
<text x="16.7" y="261.2">GND</text>
<text x="34.7" y="259.5">1</text>
<text x="55" y="263">3</text>
<text x="16.7" y="268.2">GND</text>
<text x="34.7" y="266.5">2</text>
</g>
</svg>
